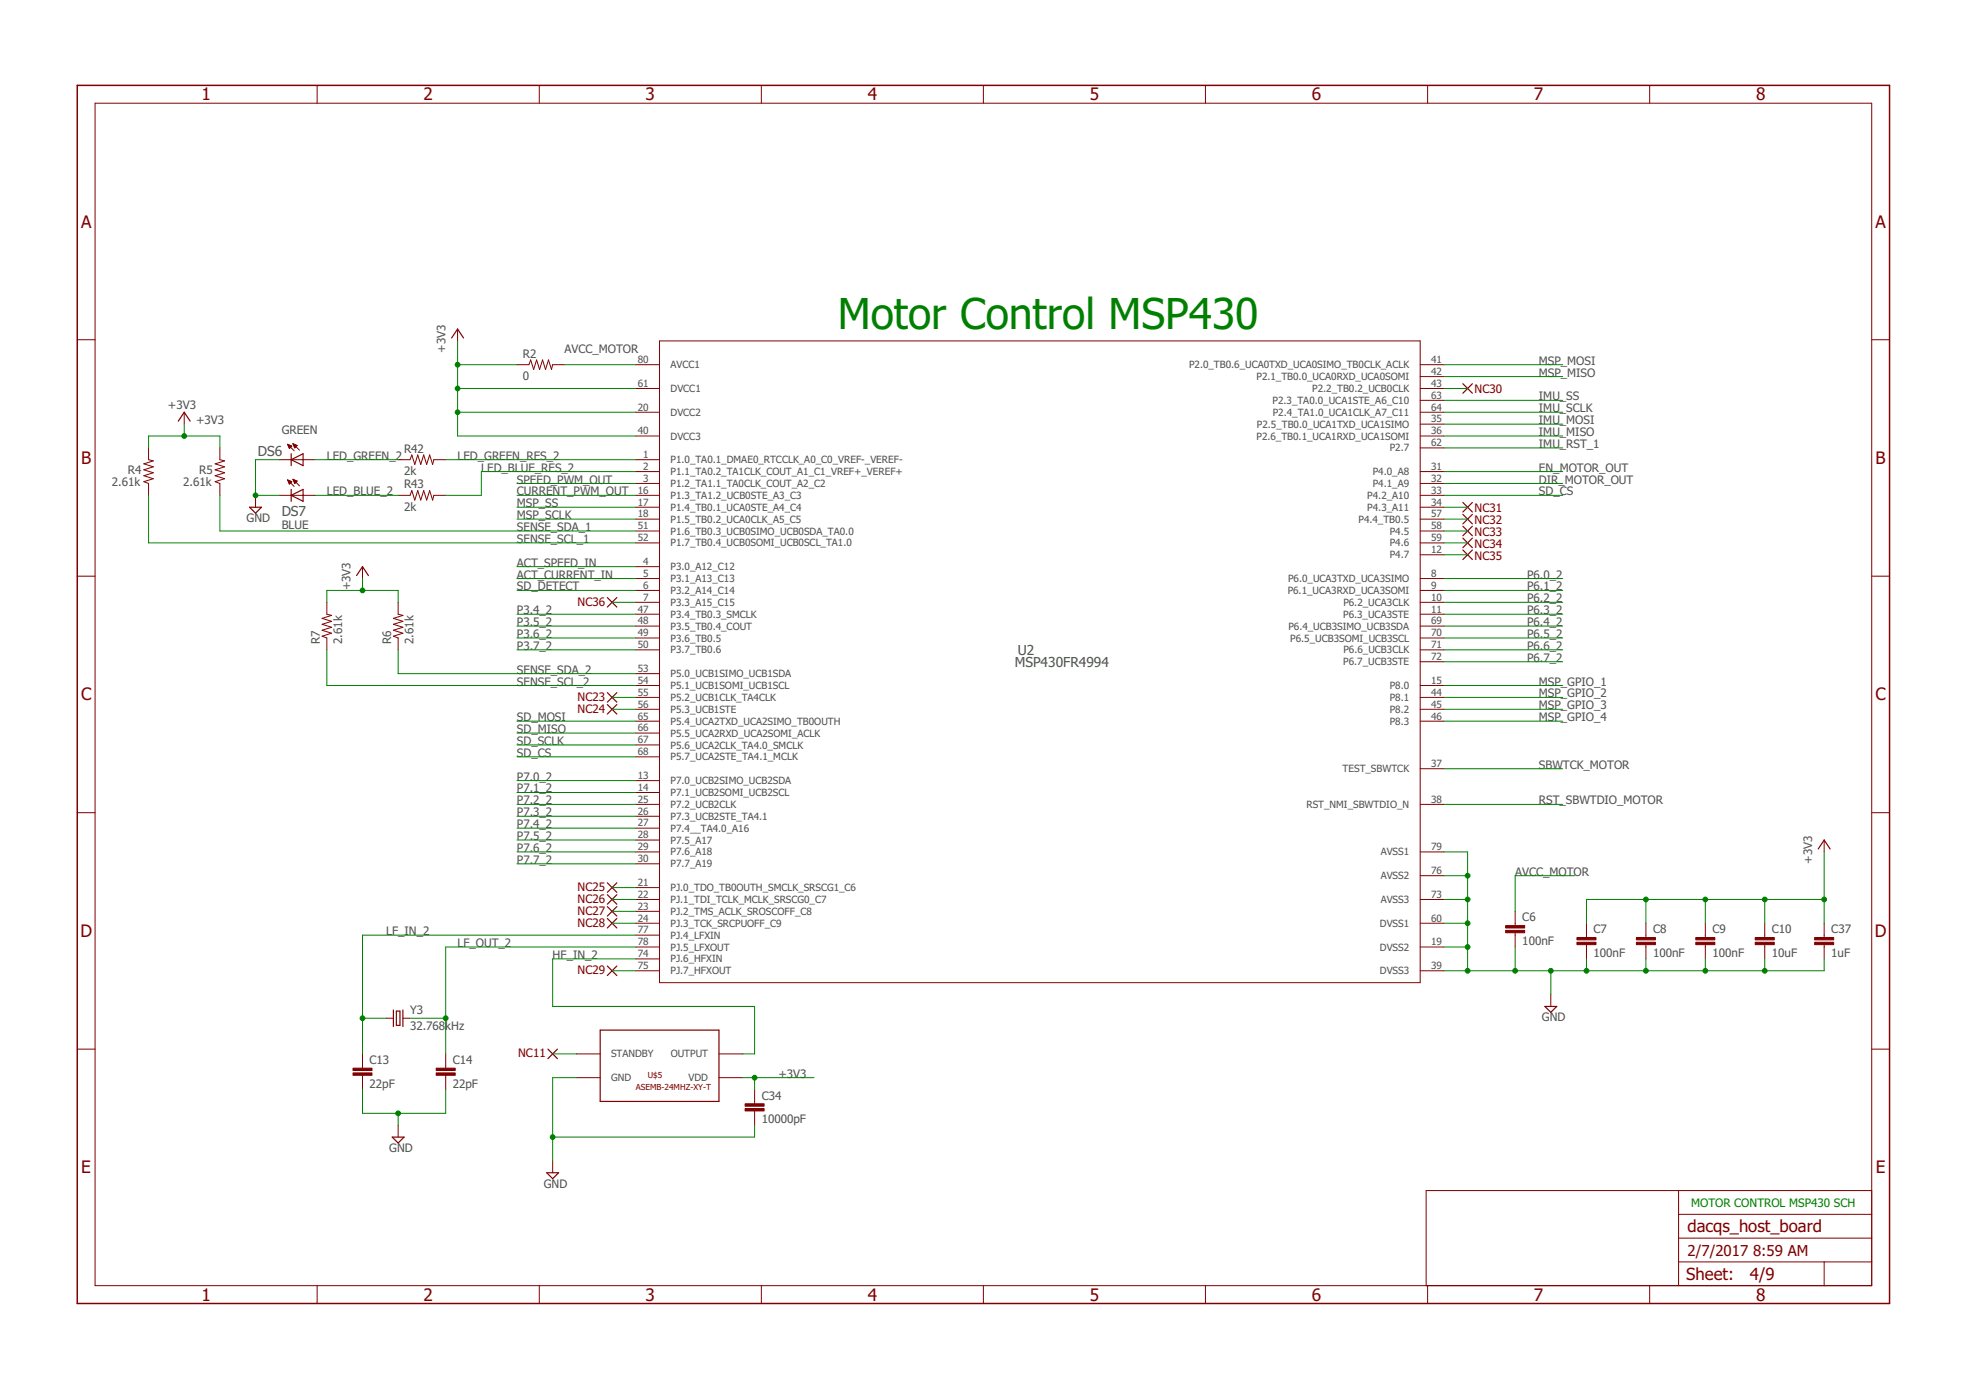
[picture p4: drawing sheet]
<svg xmlns="http://www.w3.org/2000/svg" width="420mm" height="297mm" viewBox="0 0 420 297" stroke-linecap="round" stroke-linejoin="round" font-family="sans-serif">
<g fill="none" stroke="#800000" stroke-width=".21">
<path d="M67.8 18.2v3.9M115.3 18.2v3.9M162.7 18.2v3.9M210.2 18.2v3.9M257.6 18.2v3.9M305.1 18.2v3.9M352.6 18.2v3.9M20.3 22.1h379.7v252.6h-379.7zM16.5 72.6h3.8M97.8 70.3v2.6M110.5 77.9h2.5l.4-1 .6 2.1 .7-2.1 .6 2.1 .7-2.1 .6 2.1 .6-2.1 .7 2.1 .2-1.1h2.5M135.9 77.9h5"/>
<path d="M140.9 72.9h162.6v137.1h-162.6zM303.5 77.9h5.1M400 72.6h3.8M31.7 95.7v2.5l1.1 .3-2.1 .6 2.1 .7-2.1 .6 2.1 .6-2.1 .7 2.1 .6-2.1 .6 1 .4v2.6M39.4 88.1v2.5M47 95.7v2.5l1 .3-2 .6 2 .7-2 .6 2 .6-2 .7 2 .6-2 .6 1 .4v2.6M59.7 98.2h7.6M61.5 95l1.4 1.3M61.5 95h.1M61.5 95l.9 .3M61.5 95l.3 .8M61.5 95.1h.3"/>
<path d="M61.6 95.2h.5M61.6 95.3h.7M61.7 95.4h.6M61.7 95.6h.4M61.8 95.7h.2M61.8 95.8h.1M62.4 95.3l-.6 .5M62.6 94.8l1.4 1.4M62.6 94.8l.9 .4M62.6 94.8l.4 .9M62.6 94.8h.1M62.7 95h.2"/>
<path d="M62.7 95.1h.5M62.8 95.2h.7M62.8 95.3h.6M62.9 95.4h.4M62.9 95.6h.2M63 95.7h.1M63.5 95.2l-.5 .5M85.1 98.2h2.5l.4-1 .6 2.1 .7-2.1 .6 2.1 .7-2.1 .6 2.1 .6-2.1 .7 2.1 .2-1.1h2.5M135.9 98.2h5M135.9 88.1h5M135.9 93.2h5M135.9 83h5"/>
<path d="M303.5 88.1h5.1M303.5 90.6h5.1M303.5 93.2h5.1M303.5 80.5h5.1M303.5 83h5.1M303.5 95.7h5.1M303.5 85.6h5.1M54.6 105.9v2.5M59.7 105.9h7.6M61.5 102.6l1.4 1.3M61.5 102.6l.9 .3-.6 .5zM61.5 102.7h.2"/>
<path d="M61.6 102.8h.4M61.6 102.9h.7M61.7 103h.6M61.7 103.2h.4M61.8 103.3h.2M61.8 103.4h.1M62.6 102.4l1.4 1.4M62.6 102.4l.9 .4-.5 .5zM62.7 102.6h.2M62.7 102.7h.5M62.8 102.8h.7M62.8 102.9h.6"/>
<path d="M62.9 103h.4M62.9 103.2h.3M63 103.3h.1M85.1 105.9h2.5l.4-1.1 .6 2.1 .7-2.1 .6 2.1 .7-2.1 .6 2.1 .6-2.1 .7 2.1 .2-1h2.5M135.9 100.8h5M135.9 103.3h5M135.9 105.9h5M135.9 108.4h5M135.9 110.9h5M135.9 113.5h5M135.9 116h5M303.5 100.8h5.1"/>
<path d="M303.5 103.3h5.1M303.5 118.6h5.1M303.5 105.9h5.1M303.5 108.4h5.1M303.5 110.9h5.1M303.5 113.5h5.1M303.5 116h5.1M16.5 123.1h3.8M69.8 128.7v2.6l1.1 .2-2.1 .6 2.1 .7-2.1 .6 2.1 .6-2.1 .7 2.1 .6-2.1 .7 1 .3v2.6M77.5 121.1v2.5M85.1 128.7v2.6l1 .2-2 .6 2 .7-2 .6 2 .6-2 .7 2 .6-2 .7 1 .3v2.6M135.9 121.1h5"/>
<path d="M135.9 123.6h5M135.9 126.2h5M135.9 128.7h5M135.9 131.3h5M135.9 133.8h5M135.9 136.3h5M135.9 138.9h5M303.5 123.6h5.1M303.5 126.2h5.1M303.5 128.7h5.1M303.5 131.3h5.1M303.5 133.8h5.1"/>
<path d="M303.5 136.3h5.1M303.5 138.9h5.1M400 123.1h3.8M135.9 146.5h5M135.9 149h5M135.9 151.6h5M135.9 154.1h5M135.9 144h5M135.9 156.7h5M135.9 159.2h5M303.5 146.5h5.1M303.5 149h5.1"/>
<path d="M303.5 151.6h5.1M303.5 154.1h5.1M303.5 141.4h5.1M16.5 173.7h3.8M135.9 166.8h5M135.9 169.4h5M135.9 171.9h5M135.9 174.4h5M135.9 177h5M135.9 179.5h5M135.9 161.7h5M303.5 171.9h5.1"/>
<path d="M303.5 164.3h5.1M389.8 179.5v2.6M400 173.7h3.8M135.9 189.7h5M135.9 192.2h5M135.9 194.8h5M135.9 197.3h5M135.9 182.1h5M135.9 184.6h5M135.9 199.8h5M303.5 192.2h5.1M303.5 197.3h5.1"/>
<path d="M303.5 182.1h5.1M303.5 187.1h5.1M323.8 194.8v3M323.8 199.3v3.1M339 197.3v3M351.7 197.3v3M364.4 197.3v3M377.1 197.3v3M389.8 197.3v3M82.5 217.6h1.6M86.1 217.6h1.5M135.9 202.4h5"/>
<path d="M135.9 207.5h5M135.9 204.9h5M303.5 202.4h5.1M303.5 207.5h5.1M331.4 212.5v2.6M339 201.9v3M351.7 201.9v3M364.4 201.9v3M377.1 201.9v3M389.8 201.9v3M16.5 224.2h3.8M77.5 225.2v3.1"/>
<path d="M77.5 229.8v3M95.2 225.2v3.1M95.2 229.8v3M123.2 225.2h5.1M123.2 230.3h5.1M153.6 225.2h5.1M153.6 230.3h5.1M161.3 232.8v3.1M161.3 237.4v3.1M400 224.2h3.8M85.1 240.5v2.5M118.1 248.1v2.5"/>
<path d="M358.7 254.4v20.3M358.7 259.5h41.3M400 254.4h-95.2v20.3M67.8 274.7v3.9M115.3 274.7v3.9M162.7 274.7v3.9M210.2 274.7v3.9M257.6 274.7v3.9M305.1 274.7v3.9M352.6 274.7v3.9M358.7 269.7h41.3M358.7 264.6h41.3"/>
<path d="M389.8 269.7v5"/>
</g>
<path d="M16.5 18.2h387.3v260.4h-387.3z" fill="none" stroke="#800000" stroke-width=".32"/>
<g fill="none" stroke="#800000" stroke-width=".25">
<path d="M96.5 72.2l1.3-1.9 1.3 1.9M38.1 90l1.3-1.9 1.2 1.9M62.2 98.2l2.6-1.2v2.5zM62.2 97v2.5M312.6 82l2.1 2M314.7 82l-2.1 2M53.3 108.4h2.6l-1.3 1.3zM62.2 104.6v2.5M62.2 105.9l2.6-1.3v2.5zM312.6 107.4l2.1 2M312.6 109.9l2.1 2.1M312.6 112.5l2.1 2"/>
<path d="M312.6 115l2.1 2M312.6 117.5l2.1 2.1M314.7 107.4l-2.1 2M314.7 109.9l-2.1 2.1M314.7 112.5l-2.1 2M314.7 115l-2.1 2M314.7 117.5l-2.1 2.1M76.2 123l1.3-1.9 1.2 1.9M129.8 127.7l2 2M131.8 127.7l-2 2M129.8 148l2 2.1M129.8 150.6l2 2"/>
<path d="M131.8 148l-2 2.1M131.8 150.6l-2 2M129.8 188.7l2 2M129.8 191.2l2 2M129.8 193.7l2 2.1M129.8 196.3l2 2M131.8 188.7l-2 2M131.8 191.2l-2 2M131.8 193.7l-2 2.1M131.8 196.3l-2 2M388.6 181.4l1.2-1.9 1.3 1.9M84.1 215.8v3.6"/>
<path d="M84.7 216.1h.8v3h-.8zM86.1 215.8v3.6M129.8 206.4l2 2.1M131.8 206.4l-2 2.1M330.2 215.1h2.5l-1.3 1.2zM117.1 224.2l2 2M119.1 224.2l-2 2M128.3 220.1h25.3v15.3h-25.3zM83.8 243h2.6l-1.3 1.3zM116.8 250.6h2.6l-1.3 1.3z"/>
</g>
<g fill="#800000" stroke="#800000" stroke-width=".21">
<path d="M321.8 198.8h4v.5h-4z"/>
<path d="M321.8 197.8h4v.5h-4z"/>
<path d="M337 201.4h4.1v.5h-4.1z"/>
<path d="M337 200.3h4.1v.6h-4.1z"/>
<path d="M349.7 201.4h4.1v.5h-4.1z"/>
<path d="M349.7 200.3h4.1v.6h-4.1z"/>
<path d="M362.4 201.4h4.1v.5h-4.1z"/>
<path d="M362.4 200.3h4.1v.6h-4.1z"/>
<path d="M375.1 201.4h4.1v.5h-4.1z"/>
<path d="M375.1 200.3h4.1v.6h-4.1z"/>
<path d="M75.4 229.3h4.1v.5h-4.1z"/>
<path d="M75.4 228.3h4.1v.5h-4.1z"/>
<path d="M93.2 229.3h4.1v.5h-4.1z"/>
<path d="M93.2 228.3h4.1v.5h-4.1z"/>
<path d="M159.2 236.9h4.1v.5h-4.1z"/>
<path d="M159.2 235.9h4.1v.5h-4.1z"/>
<path d="M387.8 201.4h4.1v.5h-4.1z"/>
<path d="M387.8 200.3h4.1v.6h-4.1z"/>
</g>
<g fill="none" stroke="#008000" stroke-width=".21">
<path d="M97.8 77.9h12.7M97.8 72.9v20.3h38.1M120.6 77.9h15.3M308.6 77.9h25.4M31.7 95.7v-2.5h15.3v2.5M39.4 90.6v2.6M59.7 98.2h-5.1v7.7h5.1M67.3 98.2h17.8M95.2 98.2h40.7M97.8 83h38.1M97.8 88.1h38.1M308.6 83h5"/>
<path d="M308.6 88.1h25.4M308.6 93.2h25.4M308.6 80.5h25.4M308.6 85.6h25.4M308.6 90.6h25.4M308.6 95.7h25.4M31.7 105.9v10.1h104.2M47 105.9v7.6h88.9M67.3 105.9h17.8M110.5 105.9h25.4M110.5 103.3h25.4M110.5 110.9h25.4"/>
<path d="M110.5 108.4h25.4M135.9 100.8h-33v5.1h-7.7M308.6 105.9h25.4M308.6 103.3h25.4M308.6 100.8h25.4M308.6 113.5h5M308.6 110.9h5M308.6 108.4h5M308.6 116h5M308.6 118.6h5M69.8 128.7v-2.5h15.3v2.5M69.8 138.9v7.6h66.1"/>
<path d="M77.5 123.6v2.6M85.1 138.9v5.1h50.8M110.5 126.2h25.4M110.5 123.6h25.4M110.5 121.1h25.4M110.5 131.3h25.4M110.5 133.8h25.4M110.5 136.3h25.4M110.5 138.9h25.4M130.8 128.7h5.1M308.6 126.2h25.4M308.6 123.6h25.4"/>
<path d="M308.6 128.7h25.4M308.6 131.3h25.4M308.6 133.8h25.4M308.6 136.3h25.4M308.6 138.9h25.4M110.5 154.1h25.4M110.5 159.2h25.4M110.5 156.7h25.4M130.8 149h5.1M130.8 151.6h5.1M308.6 146.5h25.4M308.6 149h25.4"/>
<path d="M308.6 151.6h25.4M308.6 154.1h25.4M308.6 141.4h25.4M110.5 171.9h25.4M110.5 161.7h25.4M110.5 166.8h25.4M110.5 169.4h25.4M110.5 174.4h25.4M110.5 177h25.4M110.5 179.5h25.4M308.6 164.3h25.4M308.6 171.9h25.4"/>
<path d="M110.5 182.1h25.4M110.5 184.6h25.4M130.8 192.2h5.1M130.8 197.3h5.1M130.8 189.7h5.1M130.8 194.8h5.1M135.9 199.8h-58.4v25.4M308.6 187.1h5M308.6 192.2h5M308.6 182.1h5v25.4M308.6 197.3h5M336.5 187.1h-12.7v7.7"/>
<path d="M351.7 192.2v5.1M364.4 192.2v5.1M377.1 192.2v5.1M389.8 192.2h-50.8v5.1M389.8 182.1v15.2M77.5 217.6h5M87.6 217.6h7.6M130.8 207.5h5.1M135.9 204.9h-17.8v10.2h43.2v10.1h-2.6M135.9 202.4h-40.7v22.8M308.6 202.4h5M323.8 202.4v5.1"/>
<path d="M331.4 207.5v5M339 204.9v2.6M351.7 204.9v2.6M364.4 204.9v2.6M377.1 204.9v2.6M389.8 204.9v2.6h-81.2M77.5 232.8v5.1h17.7v-5.1M85.1 237.9v2.6M118.1 225.2h5.1M123.2 230.3h-5.1v17.8M158.7 230.3h15.3M161.3 230.3v2.5"/>
<path d="M161.3 240.5v2.5h-43.2"/>
</g>
<g fill="#008000" stroke="#008000" stroke-width=".21">
<circle cx="97.8" cy="77.9" r=".51"/>
<circle cx="97.8" cy="83" r=".51"/>
<circle cx="97.8" cy="88.1" r=".51"/>
<circle cx="364.4" cy="192.2" r=".51"/>
<circle cx="351.7" cy="192.2" r=".51"/>
<circle cx="389.8" cy="192.2" r=".51"/>
<circle cx="377.1" cy="192.2" r=".51"/>
<circle cx="39.4" cy="93.2" r=".51"/>
<circle cx="77.5" cy="126.2" r=".51"/>
<circle cx="161.3" cy="230.3" r=".51"/>
<circle cx="313.6" cy="202.4" r=".51"/>
<circle cx="313.6" cy="197.3" r=".51"/>
<circle cx="313.6" cy="192.2" r=".51"/>
<circle cx="313.6" cy="187.1" r=".51"/>
<circle cx="313.6" cy="207.5" r=".51"/>
<circle cx="323.8" cy="207.5" r=".51"/>
<circle cx="339" cy="207.5" r=".51"/>
<circle cx="351.7" cy="207.5" r=".51"/>
<circle cx="364.4" cy="207.5" r=".51"/>
<circle cx="331.4" cy="207.5" r=".51"/>
<circle cx="377.1" cy="207.5" r=".51"/>
<circle cx="85.1" cy="237.9" r=".51"/>
<circle cx="118.1" cy="243" r=".51"/>
<circle cx="54.6" cy="105.9" r=".51"/>
<circle cx="77.5" cy="217.6" r=".51"/>
<circle cx="95.2" cy="217.6" r=".51"/>
</g>
<text font-size="9.1" fill="#008000" x="179.1" y="70.3">Motor Control MSP430</text>
<g font-size="3.7" fill="#800000">
<text x="43.1" y="21.4">1</text>
<text x="90.5" y="21.4">2</text>
<text x="138" y="21.4">3</text>
<text x="185.4" y="21.4">4</text>
<text x="232.9" y="21.4">5</text>
<text x="280.4" y="21.4">6</text>
<text x="327.8" y="21.4">7</text>
<text x="375.3" y="21.4">8</text>
<text x="17.3" y="48.6">A</text>
<text x="400.8" y="48.6">A</text>
<text x="17.3" y="99.2">B</text>
<text x="400.8" y="99.2">B</text>
<text x="17.3" y="149.7">C</text>
<text x="400.8" y="149.7">C</text>
<text x="17.2" y="200.2">D</text>
<text x="400.7" y="200.2">D</text>
<text x="17.4" y="250.8">E</text>
<text x="400.9" y="250.8">E</text>
<text x="43.1" y="277.9">1</text>
<text x="90.5" y="277.9">2</text>
<text x="138" y="277.9">3</text>
<text x="185.4" y="277.9">4</text>
<text x="232.9" y="277.9">5</text>
<text x="280.4" y="277.9">6</text>
<text x="327.8" y="277.9">7</text>
<text x="375.3" y="277.9">8</text>
</g>
<g font-size="3.6" fill="#800000">
<text x="360.6" y="263.3">dacqs_host_board</text>
<text x="360.4" y="273.6">Sheet:</text>
<text x="374" y="273.5">4/9</text>
</g>
<g font-size="3.2" fill="#800000">
<text x="360.6" y="268.4">2/7/2017</text>
<text x="374.7" y="268.4">8:59 AM</text>
</g>
<g font-size="2.9" fill="#505050">
<text x="55.1" y="97.5">DS6</text>
<text x="60.2" y="110.2">DS7</text>
<text x="216.9" y="142.5">MSP430FR4994</text>
<text x="217.5" y="139.9">U2</text>
</g>
<g font-size="2.5" fill="#505050">
<text x="95.2" y="75.4" transform="rotate(-90 95.2 75.4)">+3V3</text>
<text x="111.8" y="76.4">R2</text>
<text x="120.6" y="75.4">AVCC_MOTOR</text>
<text x="328.9" y="77.9">MSP_MOSI</text>
<text x="111.8" y="81.2">0</text>
<text x="328.9" y="80.5">MSP_MISO</text>
<text x="35.9" y="87.3">+3V3</text>
<text x="328.9" y="88.1">IMU_SCLK</text>
<text x="328.9" y="85.5">IMU_SS</text>
<text x="41.9" y="90.6">+3V3</text>
<text x="60.2" y="92.7">GREEN</text>
<text x="328.9" y="90.6">IMU_MOSI</text>
<text x="328.9" y="93.2">IMU_MISO</text>
<text x="328.9" y="95.7">IMU_RST_1</text>
<text x="27.4" y="101.3">R4</text>
<text x="42.6" y="101.3">R5</text>
<text x="69.8" y="98.2">LED_GREEN_2</text>
<text x="86.4" y="101.5">2k</text>
<text x="86.4" y="96.7">R42</text>
<text x="97.8" y="98.2">LED_GREEN_RES_2</text>
<text x="102.9" y="100.8">LED_BLUE_RES_2</text>
<text x="328.9" y="100.8">EN_MOTOR_OUT</text>
<text x="23.9" y="103.8">2.61k</text>
<text x="39.1" y="103.8">2.61k</text>
<text x="69.8" y="105.9">LED_BLUE_2</text>
<text x="86.4" y="104.4">R43</text>
<text x="110.5" y="103.3">SPEED_PWM_OUT</text>
<text x="110.5" y="105.9">CURRENT_PWM_OUT</text>
<text x="328.9" y="103.3">DIR_MOTOR_OUT</text>
<text x="328.9" y="105.9">SD_CS</text>
<text x="52.7" y="111.6">GND</text>
<text x="60.2" y="113">BLUE</text>
<text x="86.4" y="109.2">2k</text>
<text x="110.5" y="113.5">SENSE_SDA_1</text>
<text x="110.5" y="110.9">MSP_SCLK</text>
<text x="110.5" y="108.4">MSP_SS</text>
<text x="110.5" y="116">SENSE_SCL_1</text>
<text x="110.5" y="123.6">ACT_CURRENT_IN</text>
<text x="110.5" y="121.1">ACT_SPEED_IN</text>
<text x="326.4" y="123.6">P6.0_2</text>
<text x="74.9" y="126.2" transform="rotate(-90 74.9 126.2)">+3V3</text>
<text x="110.5" y="126.2">SD_DETECT</text>
<text x="110.5" y="131.3">P3.4_2</text>
<text x="326.4" y="126.2">P6.1_2</text>
<text x="326.4" y="128.7">P6.2_2</text>
<text x="326.4" y="131.3">P6.3_2</text>
<text x="68.3" y="137.6" transform="rotate(-90 68.3 137.6)">R7</text>
<text x="73.1" y="137.6" transform="rotate(-90 73.1 137.6)">2.61k</text>
<text x="83.6" y="137.6" transform="rotate(-90 83.6 137.6)">R6</text>
<text x="88.4" y="137.6" transform="rotate(-90 88.4 137.6)">2.61k</text>
<text x="110.5" y="133.8">P3.5_2</text>
<text x="110.5" y="136.3">P3.6_2</text>
<text x="326.4" y="133.8">P6.4_2</text>
<text x="326.4" y="136.3">P6.5_2</text>
<text x="110.5" y="144">SENSE_SDA_2</text>
<text x="110.5" y="138.9">P3.7_2</text>
<text x="326.4" y="138.9">P6.6_2</text>
<text x="326.4" y="141.4">P6.7_2</text>
<text x="110.5" y="146.5">SENSE_SCL_2</text>
<text x="328.9" y="146.5">MSP_GPIO_1</text>
<text x="328.9" y="149">MSP_GPIO_2</text>
<text x="110.5" y="154.1">SD_MOSI</text>
<text x="328.9" y="151.6">MSP_GPIO_3</text>
<text x="328.9" y="154.1">MSP_GPIO_4</text>
<text x="110.5" y="159.2">SD_SCLK</text>
<text x="110.5" y="156.7">SD_MISO</text>
<text x="110.5" y="161.7">SD_CS</text>
<text x="110.5" y="166.8">P7.0_2</text>
<text x="328.9" y="164.3">SBWTCK_MOTOR</text>
<text x="110.5" y="169.4">P7.1_2</text>
<text x="110.5" y="171.9">P7.2_2</text>
<text x="328.9" y="171.9">RST_SBWTDIO_MOTOR</text>
<text x="110.5" y="174.4">P7.3_2</text>
<text x="110.5" y="177">P7.4_2</text>
<text x="110.5" y="179.5">P7.5_2</text>
<text x="110.5" y="182">P7.6_2</text>
<text x="110.5" y="184.6">P7.7_2</text>
<text x="387.3" y="184.6" transform="rotate(-90 387.3 184.6)">+3V3</text>
<text x="323.8" y="187.1">AVCC_MOTOR</text>
<text x="325.3" y="196.9">C6</text>
<text x="82.5" y="199.8">LF_IN_2</text>
<text x="97.8" y="202.4">LF_OUT_2</text>
<text x="325.3" y="202">100nF</text>
<text x="340.6" y="199.4">C7</text>
<text x="353.3" y="199.4">C8</text>
<text x="366" y="199.4">C9</text>
<text x="378.7" y="199.4">C10</text>
<text x="391.4" y="199.4">C37</text>
<text x="118.1" y="204.9">HF_IN_2</text>
<text x="340.6" y="204.5">100nF</text>
<text x="353.3" y="204.5">100nF</text>
<text x="366" y="204.5">100nF</text>
<text x="378.7" y="204.5">10uF</text>
<text x="391.4" y="204.5">1uF</text>
<text x="87.6" y="220.1">32.768kHz</text>
<text x="87.6" y="216.6">Y3</text>
<text x="329.5" y="218.2">GND</text>
<text x="79" y="227.4">C13</text>
<text x="96.8" y="227.4">C14</text>
<text x="79" y="232.5">22pF</text>
<text x="96.8" y="232.5">22pF</text>
<text x="166.4" y="230.3">+3V3</text>
<text x="162.8" y="235">C34</text>
<text x="162.8" y="240.1">10000pF</text>
<text x="83.2" y="246.2">GND</text>
<text x="116.2" y="253.8">GND</text>
</g>
<g font-size="2.5" fill="#800000">
<text x="315.1" y="84">NC30</text>
<text x="315.1" y="109.4">NC31</text>
<text x="315.1" y="112">NC32</text>
<text x="315.1" y="114.5">NC33</text>
<text x="315.1" y="117">NC34</text>
<text x="315.1" y="119.6">NC35</text>
<text x="123.4" y="129.5">NC36</text>
<text x="123.4" y="149.8">NC23</text>
<text x="123.4" y="152.3">NC24</text>
<text x="123.4" y="190.4">NC25</text>
<text x="123.4" y="193">NC26</text>
<text x="123.4" y="195.5">NC27</text>
<text x="123.4" y="198">NC28</text>
<text x="123.4" y="208.2">NC29</text>
<text x="110.7" y="226">NC11</text>
</g>
<text font-size="2.5" fill="#008000" x="361.4" y="258">MOTOR CONTROL MSP430 SCH</text>
<g font-size="2.1" fill="#505050">
<text x="136.3" y="77.6">80</text>
<text x="305.8" y="77.6">41</text>
<text x="136.3" y="82.7">61</text>
<text x="143.3" y="83.8">DVCC1</text>
<text x="143.3" y="78.7">AVCC1</text>
<text x="254.1" y="78.7">P2.0_TB0.6_UCA0TXD_UCA0SIMO_TB0CLK_ACLK</text>
<text x="268.5" y="81.2">P2.1_TB0.0_UCA0RXD_UCA0SOMI</text>
<text x="280.4" y="83.8">P2.2_TB0.2_UCB0CLK</text>
<text x="305.8" y="80.1">42</text>
<text x="305.8" y="82.7">43</text>
<text x="136.3" y="87.7">20</text>
<text x="143.3" y="88.8">DVCC2</text>
<text x="272" y="86.3">P2.3_TA0.0_UCA1STE_A6_C10</text>
<text x="272" y="88.8">P2.4_TA1.0_UCA1CLK_A7_C11</text>
<text x="305.8" y="85.2">63</text>
<text x="305.8" y="87.7">64</text>
<text x="136.3" y="92.8">40</text>
<text x="143.3" y="93.9">DVCC3</text>
<text x="268.5" y="93.9">P2.6_TB0.1_UCA1RXD_UCA1SOMI</text>
<text x="268.6" y="91.4">P2.5_TB0.0_UCA1TXD_UCA1SIMO</text>
<text x="305.8" y="90.3">35</text>
<text x="305.8" y="92.8">36</text>
<text x="305.8" y="95.3">62</text>
<text x="137.5" y="97.9">1</text>
<text x="137.5" y="100.4">2</text>
<text x="143.3" y="99">P1.0_TA0.1_DMAE0_RTCCLK_A0_C0_VREF-_VEREF-</text>
<text x="143.3" y="101.5">P1.1_TA0.2_TA1CLK_COUT_A1_C1_VREF+_VEREF+</text>
<text x="293.4" y="101.5">P4.0_A8</text>
<text x="297" y="96.5">P2.7</text>
<text x="305.8" y="100.4">31</text>
<text x="136.3" y="105.5">16</text>
<text x="137.5" y="103">3</text>
<text x="143.3" y="104.1">P1.2_TA1.1_TA0CLK_COUT_A2_C2</text>
<text x="143.3" y="106.6">P1.3_TA1.2_UCB0STE_A3_C3</text>
<text x="292.2" y="106.6">P4.2_A10</text>
<text x="293.4" y="104.1">P4.1_A9</text>
<text x="305.8" y="103">32</text>
<text x="305.8" y="105.5">33</text>
<text x="136.3" y="108">17</text>
<text x="136.3" y="110.6">18</text>
<text x="136.3" y="113.1">51</text>
<text x="143.3" y="109.2">P1.4_TB0.1_UCA0STE_A4_C4</text>
<text x="143.3" y="111.7">P1.5_TB0.2_UCA0CLK_A5_C5</text>
<text x="290.3" y="111.7">P4.4_TB0.5</text>
<text x="292.2" y="109.2">P4.3_A11</text>
<text x="305.8" y="108">34</text>
<text x="305.8" y="110.6">57</text>
<text x="305.8" y="113.1">58</text>
<text x="136.3" y="115.7">52</text>
<text x="143.3" y="114.2">P1.6_TB0.3_UCB0SIMO_UCB0SDA_TA0.0</text>
<text x="143.3" y="116.8">P1.7_TB0.4_UCB0SOMI_UCB0SCL_TA1.0</text>
<text x="297" y="119.3">P4.7</text>
<text x="297" y="114.2">P4.5</text>
<text x="297" y="116.8">P4.6</text>
<text x="305.8" y="118.2">12</text>
<text x="305.8" y="115.7">59</text>
<text x="137.5" y="120.7">4</text>
<text x="137.5" y="123.3">5</text>
<text x="137.5" y="125.8">6</text>
<text x="143.3" y="121.9">P3.0_A12_C12</text>
<text x="143.3" y="124.4">P3.1_A13_C13</text>
<text x="275.3" y="124.4">P6.0_UCA3TXD_UCA3SIMO</text>
<text x="305.8" y="123.3">8</text>
<text x="305.8" y="125.8">9</text>
<text x="136.3" y="130.9">47</text>
<text x="137.5" y="128.4">7</text>
<text x="143.3" y="126.9">P3.2_A14_C14</text>
<text x="143.3" y="129.5">P3.3_A15_C15</text>
<text x="275.2" y="126.9">P6.1_UCA3RXD_UCA3SOMI</text>
<text x="287.1" y="129.5">P6.2_UCA3CLK</text>
<text x="305.8" y="128.4">10</text>
<text x="305.8" y="130.9">11</text>
<text x="136.3" y="133.4">48</text>
<text x="136.3" y="136">49</text>
<text x="143.3" y="132">P3.4_TB0.3_SMCLK</text>
<text x="143.3" y="134.6">P3.5_TB0.4_COUT</text>
<text x="143.3" y="137.1">P3.6_TB0.5</text>
<text x="275.3" y="134.6">P6.4_UCB3SIMO_UCB3SDA</text>
<text x="275.7" y="137.1">P6.5_UCB3SOMI_UCB3SCL</text>
<text x="287" y="132">P6.3_UCA3STE</text>
<text x="305.8" y="133.4">69</text>
<text x="305.8" y="136">70</text>
<text x="136.3" y="138.5">50</text>
<text x="136.3" y="143.6">53</text>
<text x="143.3" y="139.6">P3.7_TB0.6</text>
<text x="287.1" y="142.2">P6.7_UCB3STE</text>
<text x="287.1" y="139.6">P6.6_UCB3CLK</text>
<text x="305.8" y="138.5">71</text>
<text x="305.8" y="141.1">72</text>
<text x="136.3" y="146.1">54</text>
<text x="136.3" y="148.7">55</text>
<text x="143.3" y="144.7">P5.0_UCB1SIMO_UCB1SDA</text>
<text x="143.3" y="147.3">P5.1_UCB1SOMI_UCB1SCL</text>
<text x="143.3" y="149.8">P5.2_UCB1CLK_TA4CLK</text>
<text x="297" y="147.3">P8.0</text>
<text x="297" y="149.8">P8.1</text>
<text x="305.8" y="146.1">15</text>
<text x="305.8" y="148.7">44</text>
<text x="136.3" y="151.2">56</text>
<text x="136.3" y="153.8">65</text>
<text x="143.3" y="152.3">P5.3_UCB1STE</text>
<text x="143.3" y="154.9">P5.4_UCA2TXD_UCA2SIMO_TB0OUTH</text>
<text x="297" y="152.3">P8.2</text>
<text x="297" y="154.9">P8.3</text>
<text x="305.8" y="151.2">45</text>
<text x="305.8" y="153.8">46</text>
<text x="136.3" y="156.3">66</text>
<text x="136.3" y="158.8">67</text>
<text x="136.3" y="161.4">68</text>
<text x="143.3" y="157.4">P5.5_UCA2RXD_UCA2SOMI_ACLK</text>
<text x="143.3" y="160">P5.6_UCA2CLK_TA4.0_SMCLK</text>
<text x="136.3" y="166.5">13</text>
<text x="143.3" y="167.6">P7.0_UCB2SIMO_UCB2SDA</text>
<text x="143.3" y="162.5">P5.7_UCA2STE_TA4.1_MCLK</text>
<text x="286.9" y="165">TEST_SBWTCK</text>
<text x="305.8" y="163.9">37</text>
<text x="136.3" y="169">14</text>
<text x="136.3" y="171.5">25</text>
<text x="143.3" y="170.1">P7.1_UCB2SOMI_UCB2SCL</text>
<text x="143.3" y="172.7">P7.2_UCB2CLK</text>
<text x="279.2" y="172.7">RST_NMI_SBWTDIO_N</text>
<text x="305.8" y="171.5">38</text>
<text x="136.3" y="174.1">26</text>
<text x="136.3" y="176.6">27</text>
<text x="136.3" y="179.2">28</text>
<text x="143.3" y="175.2">P7.3_UCB2STE_TA4.1</text>
<text x="143.3" y="177.7">P7.4__TA4.0_A16</text>
<text x="136.3" y="181.7">29</text>
<text x="136.3" y="184.2">30</text>
<text x="143.3" y="180.3">P7.5_A17</text>
<text x="143.3" y="182.8">P7.6_A18</text>
<text x="143.3" y="185.4">P7.7_A19</text>
<text x="295.1" y="182.8">AVSS1</text>
<text x="305.8" y="181.7">79</text>
<text x="136.3" y="189.3">21</text>
<text x="136.3" y="191.9">22</text>
<text x="143.3" y="190.4">PJ.0_TDO_TB0OUTH_SMCLK_SRSCG1_C6</text>
<text x="295.1" y="187.9">AVSS2</text>
<text x="305.8" y="191.9">73</text>
<text x="305.8" y="186.8">76</text>
<text x="136.3" y="194.4">23</text>
<text x="136.3" y="196.9">24</text>
<text x="143.3" y="193">PJ.1_TDI_TCLK_MCLK_SRSCG0_C7</text>
<text x="143.3" y="195.5">PJ.2_TMS_ACLK_SROSCOFF_C8</text>
<text x="295.1" y="193">AVSS3</text>
<text x="305.8" y="196.9">60</text>
<text x="136.3" y="199.5">77</text>
<text x="136.3" y="202">78</text>
<text x="143.3" y="198">PJ.3_TCK_SRCPUOFF_C9</text>
<text x="143.3" y="200.6">PJ.4_LFXIN</text>
<text x="143.3" y="203.1">PJ.5_LFXOUT</text>
<text x="294.9" y="203.1">DVSS2</text>
<text x="294.9" y="198">DVSS1</text>
<text x="305.8" y="202">19</text>
<text x="136.3" y="204.6">74</text>
<text x="136.3" y="207.1">75</text>
<text x="143.3" y="205.7">PJ.6_HFXIN</text>
<text x="143.3" y="208.2">PJ.7_HFXOUT</text>
<text x="294.9" y="208.2">DVSS3</text>
<text x="305.8" y="207.1">39</text>
<text x="130.6" y="226">STANDBY</text>
<text x="143.3" y="226">OUTPUT</text>
<text x="130.6" y="231.1">GND</text>
<text x="147.1" y="231.1">VDD</text>
</g>
<g font-size="1.8" fill="#800000">
<text x="135.9" y="232.8">ASEMB-24MHZ-XY-T</text>
<text x="138.4" y="230.3">U$5</text>
</g>
</svg>
